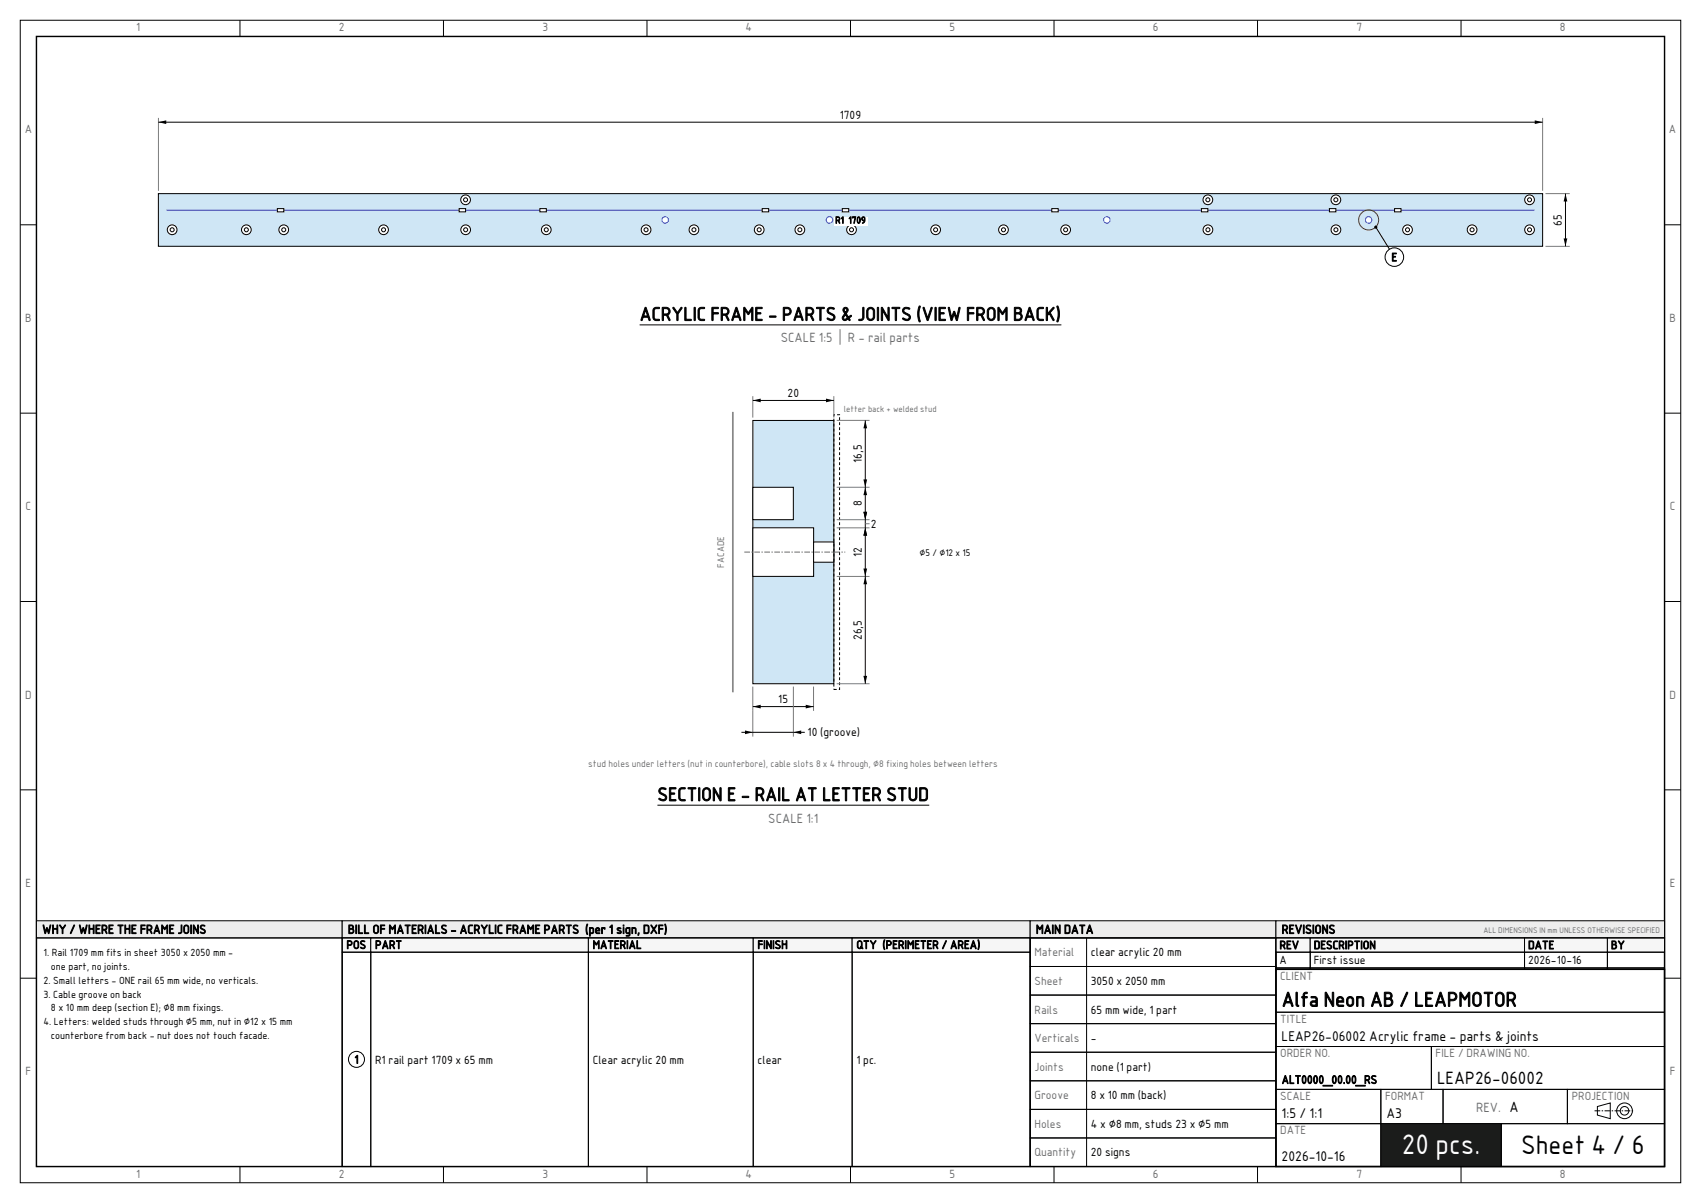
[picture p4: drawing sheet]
<svg xmlns="http://www.w3.org/2000/svg" width="420mm" height="297mm" viewBox="0 0 420 297" stroke-linecap="round" stroke-linejoin="round" font-family="sans-serif">
<g fill="none" stroke="#000" stroke-width=".25">
<path d="M5 5h410v287h-410zM59.3 5v4M109.5 5v4M159.7 5v4M210 5v4M260.2 5v4M310.5 5v4M360.7 5v4M5 55.5h4M411 55.5h4M5 102h4M411 102h4"/>
<path d="M5 148.5h4M411 148.5h4M5 195h4M411 195h4M5 241.5h4M411 241.5h4M59.3 288v4M109.5 288v4M159.7 288v4M210 288v4M260.2 288v4M310.5 288v4"/>
<path d="M360.7 288v4"/>
</g>
<path d="M9 9h402v279h-402z" fill="none" stroke="#000" stroke-width=".35"/>
<path d="M39.1 47.8h341.8v13h-341.8z" fill-rule="evenodd" fill="#cfe6f5" stroke="#000" stroke-width=".25"/>
<g fill="#fff" stroke="#1f5fd0" stroke-width=".25">
<circle cx="337.9" cy="54.3" r=".8"/>
<circle cx="273.3" cy="54.3" r=".8"/>
<circle cx="204.8" cy="54.3" r=".8"/>
<circle cx="164.2" cy="54.3" r=".8"/>
</g>
<circle cx="347.5" cy="56.7" r="1.2" fill="#fff" stroke="#000" stroke-width=".25"/>
<circle cx="347.5" cy="56.7" r=".5" fill="none" stroke="#000" stroke-width=".25"/>
<circle cx="363.5" cy="56.7" r="1.2" fill="#fff" stroke="#000" stroke-width=".25"/>
<circle cx="363.5" cy="56.7" r=".5" fill="none" stroke="#000" stroke-width=".25"/>
<circle cx="377.7" cy="49.3" r="1.2" fill="#fff" stroke="#000" stroke-width=".25"/>
<circle cx="377.7" cy="49.3" r=".5" fill="none" stroke="#000" stroke-width=".25"/>
<circle cx="377.7" cy="56.7" r="1.2" fill="#fff" stroke="#000" stroke-width=".25"/>
<circle cx="377.7" cy="56.7" r=".5" fill="none" stroke="#000" stroke-width=".25"/>
<circle cx="247.8" cy="56.7" r="1.2" fill="#fff" stroke="#000" stroke-width=".25"/>
<circle cx="247.8" cy="56.7" r=".5" fill="none" stroke="#000" stroke-width=".25"/>
<circle cx="263.1" cy="56.7" r="1.2" fill="#fff" stroke="#000" stroke-width=".25"/>
<circle cx="263.1" cy="56.7" r=".5" fill="none" stroke="#000" stroke-width=".25"/>
<circle cx="298.2" cy="49.3" r="1.2" fill="#fff" stroke="#000" stroke-width=".25"/>
<circle cx="298.2" cy="49.3" r=".5" fill="none" stroke="#000" stroke-width=".25"/>
<circle cx="298.3" cy="56.7" r="1.2" fill="#fff" stroke="#000" stroke-width=".25"/>
<circle cx="298.3" cy="56.7" r=".5" fill="none" stroke="#000" stroke-width=".25"/>
<circle cx="329.8" cy="49.3" r="1.2" fill="#fff" stroke="#000" stroke-width=".25"/>
<circle cx="329.8" cy="49.3" r=".5" fill="none" stroke="#000" stroke-width=".25"/>
<circle cx="329.9" cy="56.7" r="1.2" fill="#fff" stroke="#000" stroke-width=".25"/>
<circle cx="329.9" cy="56.7" r=".5" fill="none" stroke="#000" stroke-width=".25"/>
<circle cx="171.3" cy="56.7" r="1.2" fill="#fff" stroke="#000" stroke-width=".25"/>
<circle cx="171.3" cy="56.7" r=".5" fill="none" stroke="#000" stroke-width=".25"/>
<circle cx="197.5" cy="56.7" r="1.2" fill="#fff" stroke="#000" stroke-width=".25"/>
<circle cx="197.5" cy="56.7" r=".5" fill="none" stroke="#000" stroke-width=".25"/>
<circle cx="187.5" cy="56.7" r="1.2" fill="#fff" stroke="#000" stroke-width=".25"/>
<circle cx="187.5" cy="56.7" r=".5" fill="none" stroke="#000" stroke-width=".25"/>
<circle cx="159.5" cy="56.7" r="1.2" fill="#fff" stroke="#000" stroke-width=".25"/>
<circle cx="159.5" cy="56.7" r=".5" fill="none" stroke="#000" stroke-width=".25"/>
<circle cx="134.9" cy="56.7" r="1.2" fill="#fff" stroke="#000" stroke-width=".25"/>
<circle cx="134.9" cy="56.7" r=".5" fill="none" stroke="#000" stroke-width=".25"/>
<circle cx="94.7" cy="56.7" r="1.2" fill="#fff" stroke="#000" stroke-width=".25"/>
<circle cx="94.7" cy="56.7" r=".5" fill="none" stroke="#000" stroke-width=".25"/>
<circle cx="70.1" cy="56.7" r="1.2" fill="#fff" stroke="#000" stroke-width=".25"/>
<circle cx="70.1" cy="56.7" r=".5" fill="none" stroke="#000" stroke-width=".25"/>
<circle cx="60.8" cy="56.7" r="1.2" fill="#fff" stroke="#000" stroke-width=".25"/>
<circle cx="60.8" cy="56.7" r=".5" fill="none" stroke="#000" stroke-width=".25"/>
<circle cx="42.5" cy="56.7" r="1.2" fill="#fff" stroke="#000" stroke-width=".25"/>
<circle cx="42.5" cy="56.7" r=".5" fill="none" stroke="#000" stroke-width=".25"/>
<circle cx="231" cy="56.7" r="1.2" fill="#fff" stroke="#000" stroke-width=".25"/>
<circle cx="231" cy="56.7" r=".5" fill="none" stroke="#000" stroke-width=".25"/>
<circle cx="210.3" cy="56.7" r="1.2" fill="#fff" stroke="#000" stroke-width=".25"/>
<circle cx="210.3" cy="56.7" r=".5" fill="none" stroke="#000" stroke-width=".25"/>
<circle cx="115" cy="56.7" r="1.2" fill="#fff" stroke="#000" stroke-width=".25"/>
<circle cx="115" cy="56.7" r=".5" fill="none" stroke="#000" stroke-width=".25"/>
<circle cx="115" cy="49.3" r="1.2" fill="#fff" stroke="#000" stroke-width=".25"/>
<circle cx="115" cy="49.3" r=".5" fill="none" stroke="#000" stroke-width=".25"/>
<path d="M41.1 51.9h337.8" fill="none" stroke="#3b3bb0" stroke-width=".25"/>
<g fill="#fff" stroke="#000" stroke-width=".25">
<path d="M344.3 51.5h1.6v.8h-1.6z" fill-rule="evenodd"/>
<path d="M259.7 51.5h1.6v.8h-1.6z" fill-rule="evenodd"/>
<path d="M296.6 51.5h1.6v.8h-1.6z" fill-rule="evenodd"/>
<path d="M328.3 51.5h1.6v.8h-1.6z" fill-rule="evenodd"/>
<path d="M188.2 51.5h1.6v.8h-1.6z" fill-rule="evenodd"/>
<path d="M133.3 51.5h1.6v.8h-1.6z" fill-rule="evenodd"/>
<path d="M68.5 51.5h1.6v.8h-1.6z" fill-rule="evenodd"/>
<path d="M208 51.5h1.6v.8h-1.6z" fill-rule="evenodd"/>
<path d="M113.4 51.5h1.6v.8h-1.6z" fill-rule="evenodd"/>
</g>
<path d="M205.8 53.7h8.4v2h-8.4z" fill-rule="evenodd" fill="#fff"/>
<path d="M39.1 29.1v18M380.9 29.1v18M381.6 47.8h6M381.6 60.8h6" fill="none" stroke="#7a7a7a" stroke-width=".25"/>
<path d="M39.1 30.2h341.8M339.7 56.1l4.6 7.4M386.5 47.8v13" fill="none" stroke="#000" stroke-width=".25"/>
<g fill="#000">
<path d="M39.1 30.2l1.9-.5v.9zM379 29.7l1.9 .5-1.9 .4zM386.5 47.8l.5 1.9h-.9zM386.1 58.9h.9l-.5 1.9z"/>
<circle cx="339.7" cy="56.1" r=".39"/>
</g>
<circle cx="337.9" cy="54.3" r="2.47" fill="none" stroke="#c00000" stroke-width=".25"/>
<circle cx="344.3" cy="63.5" r="2.29" fill="#fff" stroke="#000" stroke-width=".25"/>
<path d="M157.9 80.2h104.2" fill="none" stroke="#000" stroke-width=".25"/>
<path d="M185.9 103.8h20v65h-20z" fill-rule="evenodd" fill="#cfe6f5" stroke="#000" stroke-width=".25"/>
<g fill="#fff" stroke="#000" stroke-width=".25">
<path d="M185.9 130.3h15v12h-15z" fill-rule="evenodd"/>
<path d="M200.9 133.8h5v5h-5z" fill-rule="evenodd"/>
<path d="M185.9 120.3h10v8h-10z" fill-rule="evenodd"/>
</g>
<path d="M183.8 136.3h24.9" fill="none" stroke="#6e6e6e" stroke-width=".25" stroke-dasharray="1.4 .4 .4 .4" stroke-linecap="butt"/>
<path d="M205.9 102.4h1.4v67.8h-1.4z" fill="none" stroke="#000" stroke-width=".25" stroke-dasharray=".7 .5" stroke-linecap="butt"/>
<path d="M180.9 101.7v69.2" fill="none" stroke="#888" stroke-width=".42"/>
<path d="M185.9 97.8v5.3M205.9 97.8v5.3M206.6 103.8h8.1M206.6 120.3h8.1M206.6 128.3h8.1M206.6 130.3h8.1M213.6 129.3h1.1M206.6 142.3h8.1M185.9 169.5v12.4M195.9 169.5v12.4M200.9 169.5v6M206.6 168.8h8.1" fill="none" stroke="#7a7a7a" stroke-width=".25"/>
<path d="M185.9 98.9h20M213.6 103.8v65M185.9 174.4h15M162.3 198.8h67.1M183.1 180.8h15.6" fill="none" stroke="#000" stroke-width=".25"/>
<g fill="#000">
<path d="M185.9 98.9l1.9-.5v.9zM203.9 98.4l2 .5-2 .4zM213.6 103.8l.5 1.9h-.9zM213.2 118.4h.9l-.5 1.9zM213.6 120.3l.5 1.9h-.9zM213.2 126.4h.9l-.5 1.9zM213.6 130.3l.5 1.9h-.9zM213.2 140.4h.9l-.5 1.9zM213.6 142.3l.5 1.9h-.9zM185.9 174.4l1.9-.4v.9zM198.9 174l2 .4-2 .5zM213.2 166.9h.9l-.5 1.9z"/>
<path d="M183.9 180.3l2 .5-2 .5zM195.9 180.8l1.9-.5v1z"/>
</g>
<path d="M9 227.3h75.5v4.3h-75.5z" fill-rule="evenodd" fill="#ededed" stroke="#000" stroke-width=".25"/>
<path d="M9 231.6h75.5v56.4h-75.5z" fill="none" stroke="#000" stroke-width=".25"/>
<path d="M84.5 227.3h169.9v4.3h-169.9z" fill-rule="evenodd" fill="#ededed" stroke="#000" stroke-width=".25"/>
<g fill="#f6f6f6" stroke="#000" stroke-width=".25">
<path d="M84.5 231.6h7v3.5h-7z" fill-rule="evenodd"/>
<path d="M91.5 231.6h53.8v3.5h-53.8z" fill-rule="evenodd"/>
<path d="M145.3 231.6h40.7v3.5h-40.7z" fill-rule="evenodd"/>
<path d="M186 231.6h24.4v3.5h-24.4z" fill-rule="evenodd"/>
<path d="M210.4 231.6h44v3.5h-44z" fill-rule="evenodd"/>
</g>
<path d="M84.5 235.1h7v52.9h-7z" fill="none" stroke="#000" stroke-width=".25"/>
<circle cx="88" cy="261.5" r="1.98" fill="#fff" stroke="#000" stroke-width=".25"/>
<path d="M84.5 231.6h169.9v56.4h-169.9zM91.5 235.1h53.8v52.9h-53.8zM145.3 235.1h40.7v52.9h-40.7zM186 235.1h24.4v52.9h-24.4zM210.4 235.1h44v52.9h-44z" fill="none" stroke="#000" stroke-width=".25"/>
<path d="M254.4 227.3h60.6v4.3h-60.6z" fill-rule="evenodd" fill="#ededed" stroke="#000" stroke-width=".25"/>
<path d="M254.4 231.6h60.6v7h-60.6zM254.4 238.6h60.6v7.1h-60.6zM254.4 231.6h60.6v56.4h-60.6zM268.3 231.6v56.4M254.4 245.7h60.6v7h-60.6zM254.4 252.7h60.6v7.1h-60.6zM254.4 259.8h60.6v7h-60.6zM254.4 266.8h60.6v7.1h-60.6zM254.4 273.9h60.6v7h-60.6zM254.4 280.9h60.6v7.1h-60.6z" fill="none" stroke="#000" stroke-width=".25"/>
<path d="M315 227.3h96v4.3h-96z" fill-rule="evenodd" fill="#ededed" stroke="#000" stroke-width=".25"/>
<g fill="#f6f6f6" stroke="#000" stroke-width=".25">
<path d="M315 231.6h8.5v3.5h-8.5z" fill-rule="evenodd"/>
<path d="M323.5 231.6h52.9v3.5h-52.9z" fill-rule="evenodd"/>
<path d="M376.4 231.6h20.5v3.5h-20.5z" fill-rule="evenodd"/>
<path d="M396.9 231.6h14.1v3.5h-14.1z" fill-rule="evenodd"/>
</g>
<g fill="none" stroke="#000" stroke-width=".25">
<path d="M315 235.1h8.5v3.9h-8.5zM315 239h8.5v.3h-8.5zM315 231.6h96v7.7h-96zM315 239.3h96v10.6h-96zM323.5 235.1h52.9v3.9h-52.9zM323.5 239h52.9v.3h-52.9zM376.4 235.1h20.5v3.9h-20.5zM376.4 239h20.5v.3h-20.5zM396.9 235.1h14.1v3.9h-14.1zM396.9 239h14.1v.3h-14.1zM315 249.9h96v8.5h-96zM315 258.4h38.4v10.6h-38.4z"/>
<path d="M353.4 258.4h57.6v10.6h-57.6zM315 269h26v8.4h-26zM315 277.4h26v10.6h-26zM341 269h15.3v8.4h-15.3zM356.3 269h30.7v8.4h-30.7zM387 269h24v8.4h-24zM394.4 273.2l3.2-.9v3.9l-3.2-.9z"/>
<circle cx="401.1" cy="274.2" r="1.94"/>
<circle cx="401.1" cy="274.2" r="1.06"/>
</g>
<path d="M393.7 274.2h9.9" fill="none" stroke="#000" stroke-width=".25" stroke-dasharray="1.4 .4 .4 .4" stroke-linecap="butt"/>
<path d="M341 277.4h29.7v10.6h-29.7z" fill-rule="evenodd" fill="#1b1c1b" stroke="#000" stroke-width=".25"/>
<path d="M370.7 277.4h40.3v10.6h-40.3z" fill="none" stroke="#000" stroke-width=".25"/>
<path d="M315 239.3h96v48.7h-96z" fill="none" stroke="#000" stroke-width=".35"/>
<text font-size="6.7" fill="#fff" x="346.1" y="285">20 pcs.</text>
<text font-size="6.3" x="375.6" y="285">Sheet 4 / 6</text>
<text font-size="4.9" x="316.5" y="248.5">Alfa Neon AB / LEAPMOTOR</text>
<g font-size="4.6">
<text x="157.9" y="79.1">ACRYLIC FRAME - PARTS &amp; JOINTS (VIEW FROM BACK)</text>
<text x="162.3" y="197.7">SECTION E - RAIL AT LETTER STUD</text>
</g>
<text font-size="4.2" x="354.8" y="267.5">LEAP26-06002</text>
<g font-size="3.4">
<text x="316.5" y="257">LEAP26-06002 Acrylic frame - parts &amp; joints</text>
<text x="316.5" y="276">1:5 / 1:1</text>
<text x="342.4" y="276">A3</text>
<text x="316.5" y="286.6">2026-10-16</text>
</g>
<g font-size="3.2" fill="#6e6e6e">
<text x="192.8" y="84.5">SCALE 1:5 | R - rail parts</text>
<text x="189.7" y="203.1">SCALE 1:1</text>
<text x="364.5" y="274.4">REV. A</text>
</g>
<g font-size="3">
<text x="10.4" y="230.5">WHY / WHERE THE FRAME JOINS</text>
<text x="85.9" y="230.5">BILL OF MATERIALS - ACRYLIC FRAME PARTS (per 1 sign, DXF)</text>
<text x="255.8" y="230.5">MAIN DATA</text>
<text x="316.5" y="230.5">REVISIONS</text>
</g>
<g font-size="2.8" fill="#6e6e6e">
<text x="33.6" y="7.7">1</text>
<text x="83.7" y="7.7">2</text>
<text x="133.9" y="7.7">3</text>
<text x="184.1" y="7.7">4</text>
<text x="234.4" y="7.7">5</text>
<text x="284.7" y="7.7">6</text>
<text x="334.9" y="7.7">7</text>
<text x="385.2" y="7.7">8</text>
<text x="6.1" y="33">A</text>
<text x="412.1" y="33">A</text>
<text x="6.2" y="79.5">B</text>
<text x="412.2" y="79.5">B</text>
<text x="6.3" y="126">C</text>
<text x="412.3" y="126">C</text>
<text x="6.2" y="172.5">D</text>
<text x="412.2" y="172.5">D</text>
<text x="6.3" y="219">E</text>
<text x="412.3" y="219">E</text>
<text x="255.4" y="236.1">Material</text>
<text x="255.4" y="243.2">Sheet</text>
<text x="316.1" y="242">CLIENT</text>
<text x="255.4" y="250.2">Rails</text>
<text x="255.4" y="257.3">Verticals</text>
<text x="316.1" y="252.5">TITLE</text>
<text x="316.1" y="261">ORDER NO.</text>
<text x="354.5" y="261">FILE / DRAWING NO.</text>
<text x="6.3" y="265.5">F</text>
<text x="255.4" y="264.3">Joints</text>
<text x="412.3" y="265.5">F</text>
<text x="255.4" y="271.4">Groove</text>
<text x="316.1" y="271.6">SCALE</text>
<text x="342" y="271.6">FORMAT</text>
<text x="388.1" y="271.6">PROJECTION</text>
<text x="255.4" y="278.4">Holes</text>
<text x="316.1" y="280.1">DATE</text>
<text x="255.4" y="285.5">Quantity</text>
<text x="33.6" y="290.7">1</text>
<text x="83.7" y="290.7">2</text>
<text x="133.9" y="290.7">3</text>
<text x="184.1" y="290.7">4</text>
<text x="234.4" y="290.7">5</text>
<text x="284.7" y="290.7">6</text>
<text x="334.9" y="290.7">7</text>
<text x="385.2" y="290.7">8</text>
</g>
<g font-size="2.8">
<text x="207.4" y="29.3">1709</text>
<text x="385.7" y="55.7" transform="rotate(-90 385.7 55.7)">65</text>
<text x="343.6" y="64.5">E</text>
<text x="194.5" y="98">20</text>
<text x="212.8" y="114.3" transform="rotate(-90 212.8 114.3)">16,5</text>
<text x="212.8" y="125" transform="rotate(-90 212.8 125)">8</text>
<text x="215.1" y="130.3">2</text>
<text x="212.8" y="137.5" transform="rotate(-90 212.8 137.5)">12</text>
<text x="212.8" y="158" transform="rotate(-90 212.8 158)">26,5</text>
<text x="192.2" y="173.6">15</text>
<text x="199.4" y="181.8">10 (groove)</text>
<text x="85.6" y="234.2">POS</text>
<text x="92.6" y="234.2">PART</text>
<text x="146.3" y="234.2">MATERIAL</text>
<text x="187" y="234.2">FINISH</text>
<text x="211.5" y="234.2">QTY (PERIMETER / AREA)</text>
<text x="269.4" y="236.1">clear acrylic 20 mm</text>
<text x="315.9" y="234.3">REV</text>
<text x="315.9" y="238">A</text>
<text x="324.4" y="234.3">DESCRIPTION</text>
<text x="324.4" y="238">First issue</text>
<text x="377.3" y="234.3">DATE</text>
<text x="377.3" y="238">2026-10-16</text>
<text x="397.8" y="234.3">BY</text>
<text x="269.4" y="243.2">3050 x 2050 mm</text>
<text x="269.4" y="250.2">65 mm wide, 1 part</text>
<text x="269.4" y="257.3">-</text>
<text x="87.5" y="262.6">1</text>
<text x="92.6" y="262.6">R1 rail part 1709 x 65 mm</text>
<text x="146.3" y="262.6">Clear acrylic 20 mm</text>
<text x="187" y="262.6">clear</text>
<text x="211.5" y="262.6">1 pc.</text>
<text x="269.4" y="264.3">none (1 part)</text>
<text x="316.5" y="267.5">ALT0000_00.00_RS</text>
<text x="269.4" y="271.4">8 x 10 mm (back)</text>
<text x="269.4" y="278.4">4 x ⌀8 mm, studs 23 x ⌀5 mm</text>
<text x="269.4" y="285.5">20 signs</text>
</g>
<g font-size="2.5">
<text x="10.8" y="236.1">1. Rail 1709 mm fits in sheet 3050 x 2050 mm -</text>
<text x="12.6" y="239.5">one part, no joints.</text>
<text x="10.8" y="242.9">2. Small letters - ONE rail 65 mm wide, no verticals.</text>
<text x="10.8" y="246.3">3. Cable groove on back</text>
<text x="12.6" y="249.7">8 x 10 mm deep (section E); ⌀8 mm fixings.</text>
<text x="10.8" y="253.1">4. Letters: welded studs through ⌀5 mm, nut in ⌀12 x 15 mm</text>
<text x="12.6" y="256.5">counterbore from back - nut does not touch facade.</text>
</g>
<g font-size="2.3">
<text x="206.2" y="55.2">R1 1709</text>
<text x="227.1" y="137.4">⌀5 / ⌀12 x 15</text>
</g>
<g font-size="2.3" fill="#6e6e6e">
<text x="178.8" y="140.2" transform="rotate(-90 178.8 140.2)">FACADE</text>
<text x="145.3" y="189.3">stud holes under letters (nut in counterbore), cable slots 8 x 4 through, ⌀8 fixing holes between letters</text>
</g>
<text font-size="2.1" fill="#6e6e6e" x="208.4" y="101.7">letter back + welded stud</text>
<text font-size="1.9" fill="#6e6e6e" x="366.3" y="230.3">ALL DIMENSIONS IN mm UNLESS OTHERWISE SPECIFIED</text>
</svg>
